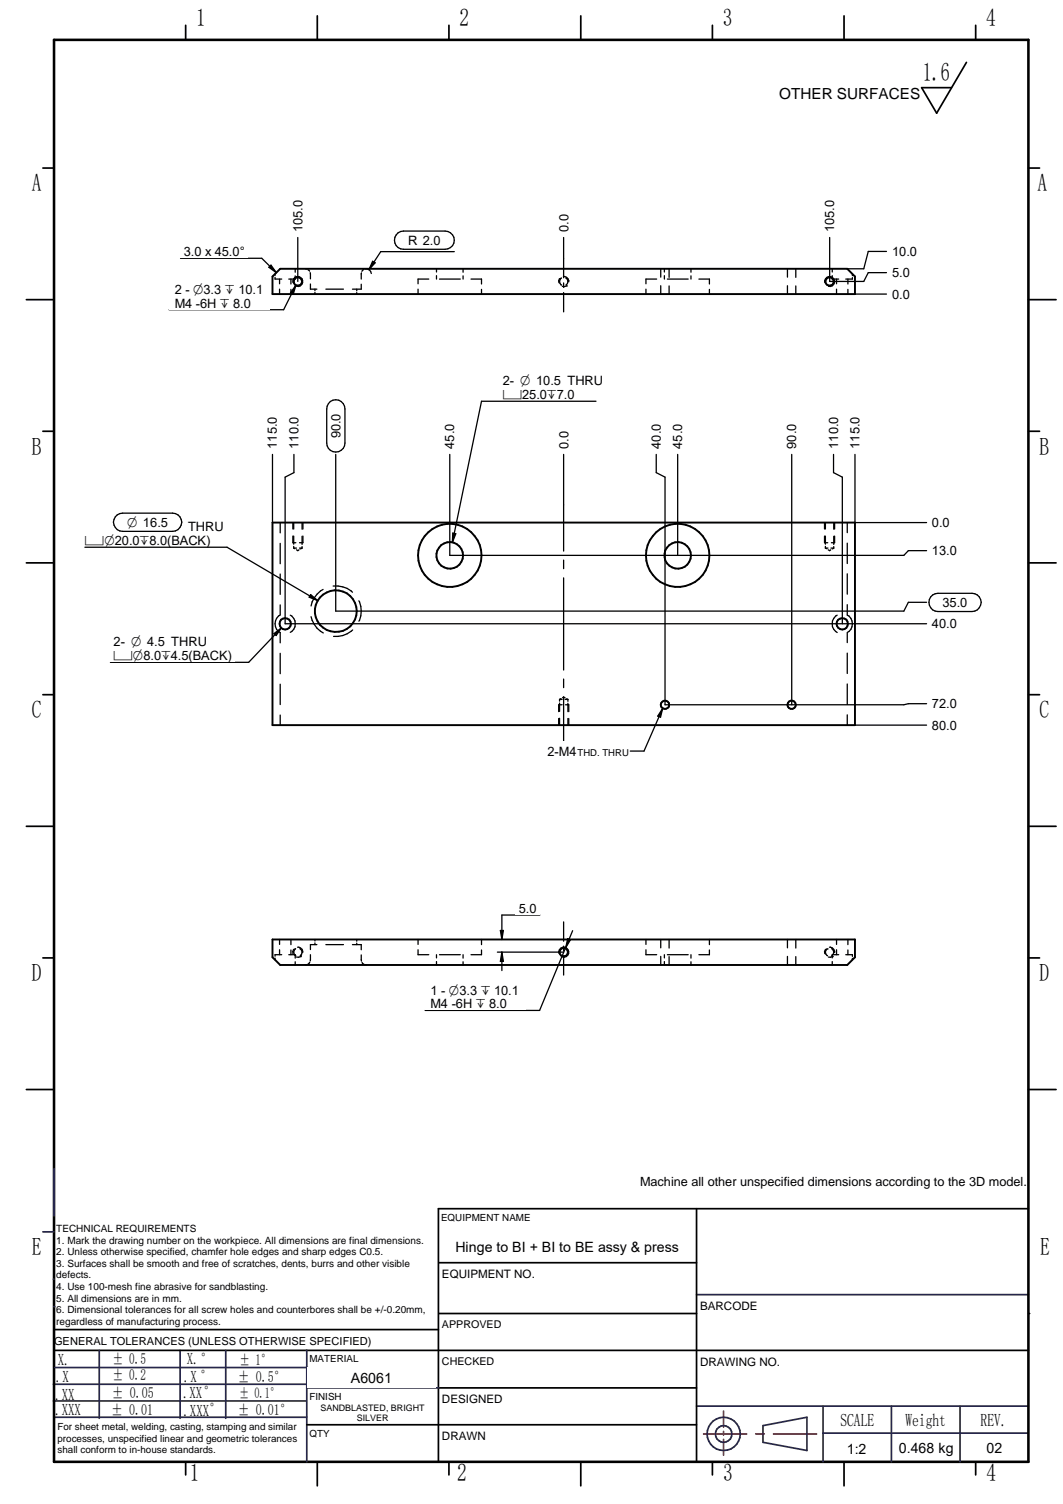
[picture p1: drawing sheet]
<svg xmlns="http://www.w3.org/2000/svg" width="210mm" height="297mm" viewBox="0 0 210 297" stroke-linecap="round" stroke-linejoin="round" font-family="sans-serif">
<g fill="none" stroke="#26264c" stroke-width=".34">
<path d="M8.5 243.3h2.2M10.5 252.6h.2M137.5 255.7h65.6M10.5 276.7h50M10.5 273.4h50M10.8 279.9h49.8M10.8 270.1h50M35.6 266.7v13.4M60.6 266.7v22M60.7 274.1h26M137.5 277.7h65.6M162.5 277.7v11"/>
<path d="M176 277.7v11M189.6 277.7v11M150.7 281.6l8.6-1.7v6.6l-8.6-1.6zM162.5 283h40.5"/>
</g>
<g fill="none" stroke="#000" stroke-width=".34">
<path d="M36.7 5v2.9M88.6 5v2.9M140.7 5v2.9M192.7 5v2.9M8.5 33.2h2.2M203.1 33.2h2.2M5.2 59.2h5.5M203.1 59.2h5.4M8.5 85.2h2.2M203.1 85.2h2.2M5.2 111.2h5.5M203.1 111.2h5.4"/>
<path d="M8.5 137.2h2.2M203.1 137.2h2.2M5.2 163.2h5.5M203.1 163.2h5.4M8.5 189.2h2.2M203.1 189.2h2.2M5.2 215.2h5.5M203.1 215.2h5.4M86.6 238.7v50M10.7 266.7h192.4M10.7 262.6h75.9M86.7 274.1h50.8"/>
<path d="M36.7 288.7v2.6M62.7 288.7v4.8M88.6 288.7v2.6M114.7 288.7v4.8M140.7 288.7v2.6M166.7 288.7v4.8M192.7 288.7v2.6"/>
</g>
<path d="M10.7 7.9h192.4v280.8h-192.4z" fill="none" stroke="#000" stroke-width=".51"/>
<path d="M142.9 278.7v3.2M138.9 283.2h8.5M142.9 282.7v.7M142.9 284.3v3.1M149.2 283.2h1.7M152.7 283.2h8.5" fill="none" stroke="#f00" stroke-width=".34"/>
<circle cx="10.6" cy="258.1" r=".17" fill="#26264c"/>
<g fill="none" stroke="#26264c" stroke-width=".34">
<path d="M10.7 230.8v9.4M19.6 266.7v13.4M44.6 266.7v13.4M60.5 266.7h.1"/>
<circle cx="142.9" cy="283.2" r="3.3"/>
<circle cx="142.9" cy="283.2" r="1.63"/>
</g>
<path d="M190.8 12.3l-5.8 10.1-3-5.1h5.9M86.6 238.7h116.5M86.7 259.4h50.8M86.7 249.4h50.8M86.6 281.4h50.9" fill="none" stroke="#000" stroke-width=".34"/>
<circle cx="203.1" cy="259.4" r=".17" fill="#000"/>
<g fill="#fff">
<path d="M137.9 271.4h64.4v6.1h-64.4z"/>
<path d="M189.9 283.9h13v4h-13z"/>
<path d="M86.9 254.9h50.2v4h-50.2z"/>
<path d="M60.7 270h25.3v4h-25.3z"/>
<path d="M87 244.3h50v4h-50z"/>
<path d="M60.8 277.1h25.2v4h-25.2z"/>
<path d="M176.4 284.1h13v4h-13z"/>
<path d="M162.7 284.1h13v4h-13z"/>
<path d="M137.9 260.4h64.5v6h-64.5z"/>
</g>
<path d="M62.7 3.1v4.8M114.7 3.1v4.8M166.7 3.1v4.8M137.5 238.7v50M60.6 281.4h26" fill="none" stroke="#000" stroke-width=".34"/>
<path d="M101.6 283.2h25.3v4h-25.3z" fill="#fff"/>
<g fill="none" stroke="#000" stroke-width=".38">
<path d="M53.8 54.6l1.5-1.5h112l1.5 1.5v3.5h-115zM53.8 103.2h115v40h-115zM53.8 185.5h115v3.6l-1.5 1.5h-112l-1.5-1.5z"/>
<circle cx="58.8" cy="55.6" r=".83"/>
<circle cx="163.8" cy="55.6" r=".82"/>
<circle cx="88.8" cy="109.7" r="2.63"/>
<circle cx="88.8" cy="109.7" r="6.2"/>
<circle cx="133.8" cy="109.7" r="2.62"/>
<circle cx="133.8" cy="109.7" r="6.2"/>
<circle cx="56.3" cy="123.2" r="1.14"/>
<circle cx="66.3" cy="120.7" r="4.1"/>
<circle cx="131.3" cy="139.2" r=".81"/>
<circle cx="156.3" cy="139.2" r=".83"/>
<circle cx="166.3" cy="123.2" r="1.13"/>
<circle cx="111.3" cy="188" r=".83"/>
</g>
<g fill="none" stroke="#000" stroke-width=".25">
<path d="M54.3 54.1v.3M54.3 54.8v.3h1.3M55.2 55.1v.9M55.2 57.1v1M57.4 55.1v1M57.4 57.2v.9M58.3 53.1v.7M58.3 54.5v.6h-1.3M60.3 53.1h.2M60.8 53.3l.3 .3M61.3 53.8v1.3M61.3 56.1v1h1.3"/>
<path d="M62.2 57.1v.3M62.2 57.7v.4M64.3 57.1h3.5M70.4 57.1v.3M70.4 57.8v.3M71.3 56.1v1h-1.7M71.4 53.9l-.1 1.2M71.8 53.3l-.3 .3M72.3 53.1h-.2M82.5 57.1v1M84.7 55.1h-2.2v.9M86.2 53.1v.6"/>
<path d="M86.2 54.4v.7M86.8 55.1h4.1M91.4 53.1v.7M91.4 54.5v.6M93 55.1h2.1v1M95.1 57.2v.9M110.4 55.1v.7M110.5 55h.1M110.9 54.9a.81 .81 0 0 0 0 1.4M111.3 54.6a.98 .98 0 0 1 1 1.1M111.7 54.9a.77 .77 0 0 1 .1 1.4M111.8 56.5h.1"/>
<path d="M111.8 56.5l-.8 .1M127.6 57.1v1M129.7 55.1h-2.1v.9M130.5 53.1v1.6M130.5 56.4v1.7M131.2 53.1v.6M131.2 54.4v.7M131.8 55.1h4.1M132.1 53.1v1.7M132.1 56.5v1.6M136.4 53.1v.7M136.4 54.5v.6"/>
<path d="M138 55.1h2.1v1M140.1 57.2v.9M155.5 53.1v1.6M155.5 56.4v1.7M157.1 53.1v1.7M157.1 56.5v1.6M164.3 53.1v.6M164.3 54.4v.7h1.3M165.2 55.1v.9M165.2 57.1v1M167.4 55.1v1M167.4 57.1v1"/>
<path d="M168.3 54.1v.3M168.3 54.8v.3h-1.3M111.3 89.7v19.1M55.3 103.2v2M55.3 107.3v4M55.3 113.4v4M55.3 119.5v2M57.8 103.2v1.3M57.8 105.9v1.3h.6M58 108.2h.5M58 103.2v1.3M58 105.9v1.6"/>
<path d="M58 107.9v.3M58 108.2l.2 .2M59.1 108.6l-.3 .2-.3-.2M59.1 108.2h.5M59.6 103.2v1.3M59.6 105.9v1.6M59.6 107.9v.3M59.6 108.2l-.2 .2M59.8 103.2v1.3M59.8 105.9v1.3h-.7M63.8 116.4a4.8 4.8 0 0 0-2.4 3.3M65.8 115.7a4.9 4.9 0 0 1 3.8 1.3"/>
<path d="M70.9 118.7a4.6 4.6 0 0 1 0 4M111.3 110.6v1.7M111.3 114.1v18.2M162.8 105.9v1.3h.6M162.8 103.2v1.3M163 108.2h.5M163 103.2v1.3M163 105.9v1.6M163 107.9v.3M163 108.2l.2 .2M164 108.6l-.2 .2-.3-.2M164.1 108.2h.5"/>
<path d="M164.6 108.2l-.2 .2M164.6 103.2v1.3M164.6 105.9v1.6M164.6 107.9v.3M164.8 103.2v1.3M164.8 105.9v1.3h-.6M167.3 103.2v2M167.3 107.3v4M167.3 113.3v4M167.3 119.4v2.1M55.3 121.5a1.98 1.98 0 0 0 0 3.4v2.1M55.3 129v4.1"/>
<path d="M55.3 135.1v4M57.3 121.5a1.96 1.96 0 0 1 0 3.4M61.4 121.8a5 5 0 0 0 2.4 3.2M69.6 124.4a4.9 4.9 0 0 1-3.7 1.3M110.5 138.1h.5M110.5 138.1v.4M110.5 138.9v1.6M110.8 138l-.3 .1M111 139.2h-.7v1.3M111.1 137.8l.2-.1 .3 .1M111.3 134.1v1.7M111.3 137.6v9.1"/>
<path d="M111.6 138.1h.5M111.7 139.2h.6v1.3M111.9 138l.2 .1M112.1 138.1v.4M112.1 138.9v1.6M165.3 121.5a2 2 0 0 0 0 3.4M167.3 124.9v2M167.3 129v4M167.3 135.1v4M167.3 121.5a1.94 1.94 0 0 1 0 3.4M55.3 141.2v2M110.3 141.9v1.3"/>
<path d="M110.5 141.9v1.3M112.1 141.9v1.3M112.3 141.9v1.3M167.3 141.2v2M54.3 189.2v.4M55.2 185.5v1M55.2 187.6v1M55.6 188.6h-1.3v.2M57 188.6h1.3v.6M57.4 185.5v1.1M57.4 187.6v1M58 187.5l-.2 .8"/>
<path d="M58 187.5h.1M58.3 189.9v.7M58.4 187.4a.81 .81 0 0 0 0 1.4M58.8 187.1a.98 .98 0 0 1 1 1M59.2 187.4a.79 .79 0 0 1 .1 1.3M59.3 188.7h.1M59.3 188.9l-.8 .1M59.3 188.9h.1M60.6 190.5l-.3 .1M61.2 190l-.4 .4M61.3 188.6v1.2M62.2 185.5v.3"/>
<path d="M62.2 186.2v.4M62.6 186.6h-1.3v.9M64.3 186.6h3.5M69.6 186.6h1.7v1M70.4 185.5v.4M70.4 186.3v.3M71.3 188.6l.1 1.2M71.5 190.1l.3 .3M72.1 190.5l.2 .1M82.5 187.6v1h2.2M82.5 185.5v1M86.2 188.6v.6"/>
<path d="M86.2 189.9v.7M86.8 188.6h4.1M91.4 188.6v.6M91.4 189.9v.7M95.1 187.6v1h-2.1M95.1 185.5v1.1M127.6 187.6v1h2.1M127.6 185.5v1M130.5 185.5v1.7M130.5 188.9v1.7M131.2 188.6v.6M131.2 189.9v.7"/>
<path d="M131.8 188.6h4.1M132.1 185.5v1.7M132.1 188.9v1.7M136.4 188.6v.6M136.4 189.9v.7M140.1 187.6v1h-2.1M140.1 185.5v1.1M155.5 185.5v1.7M155.5 188.9v1.7M157.1 185.5v1.7M157.1 188.9v1.7M163 187.5l-.2 .4 .1 .4"/>
<path d="M163 187.5h.1M163.3 187.4a.8 .8 0 0 0 .1 1.4M163.3 187.4h.1M163.8 187.1a.98 .98 0 0 1 1 1M164.2 187.4a.81 .81 0 0 1 .1 1.4M164.3 189.9v.7M164.3 188.9h.1M164.3 188.9l-.7 .1M165.2 185.5v1M165.2 187.6v1M165.6 188.6h-1.3v.6M167 188.6h1.3v.3"/>
<path d="M167.4 185.5v1.1M167.4 187.6v1M168.3 189.3v.3"/>
</g>
<path d="M57.8 55.8a.99 .99 0 0 1 .9-1.2 .99 .99 0 0 1 1.1 1.1 .99 .99 0 0 1-1.3 .9M162.9 55.8a.99 .99 0 0 1 .8-1.2 .99 .99 0 0 1 1.1 1.1 .99 .99 0 0 1-1.2 .9M110.4 188.3a1 1 0 0 1 .8-1.2 1 1 0 0 1 1.1 1.1 1 1 0 0 1-1.3 .8" fill="none" stroke="#000" stroke-width=".21"/>
<path d="M110.1 84.5h2.4v4.8h-2.4z" fill="#fff"/>
<path d="M88.8 89.7v20" fill="none" stroke="#000" stroke-width=".25"/>
<path d="M87.6 83.1h2.4v6.2h-2.4z" fill="#fff"/>
<path d="M133.8 89.7v20" fill="none" stroke="#000" stroke-width=".25"/>
<path d="M132.6 83.1h2.4v6.2h-2.4z" fill="#fff"/>
<path d="M131.3 94.2v45" fill="none" stroke="#000" stroke-width=".25"/>
<path d="M128.4 83.1h2.4v6.2h-2.4z" fill="#fff"/>
<path d="M129.6 89.7v3.6l1.7 .9M156.3 89.7v49.5" fill="none" stroke="#000" stroke-width=".25"/>
<path d="M155.1 83.1h2.4v6.2h-2.4z" fill="#fff"/>
<path d="M166.3 94.2v29" fill="none" stroke="#000" stroke-width=".25"/>
<path d="M163.4 81.7h2.4v7.6h-2.4z" fill="#fff"/>
<path d="M66.3 89.7v31M164.6 89.7v3.6l1.7 .9" fill="none" stroke="#000" stroke-width=".25"/>
<path d="M64.5 79h3.6v10.3h-3.6z" fill="#fff"/>
<path d="M65.2 79.3a1.81 1.81 0 0 1 1.9-.2 1.81 1.81 0 0 1 1 1.7v6.7a1.8 1.8 0 0 1-1.8 1.8 1.8 1.8 0 0 1-1.8-1.8v-6.7l.1-.6zM56.3 94.2v29" fill="none" stroke="#000" stroke-width=".25"/>
<path d="M56.8 81.7h2.5v7.6h-2.5z" fill="#fff"/>
<path d="M53.8 89.7v13.5M58 89.7v3.6l-1.7 .9" fill="none" stroke="#000" stroke-width=".25"/>
<path d="M52.6 81.7h2.4v7.6h-2.4z" fill="#fff"/>
<path d="M168.8 89.7v13.5" fill="none" stroke="#000" stroke-width=".25"/>
<path d="M167.6 81.7h2.5v7.6h-2.5z" fill="#fff"/>
<path d="M168.8 103.2h14.2" fill="none" stroke="#000" stroke-width=".25"/>
<path d="M183.4 102h4.8v2.4h-4.8z" fill="#fff"/>
<path d="M88.8 109.7h89.7" fill="none" stroke="#000" stroke-width=".25"/>
<path d="M183.4 107.5h6.2v2.4h-6.2z" fill="#fff"/>
<path d="M183 108.8h-3.6l-.9 .9M66.3 120.7h112.2" fill="none" stroke="#000" stroke-width=".25"/>
<path d="M183.4 117.2h10.4v3.6h-10.4z" fill="#fff"/>
<path d="M183 119h-3.6l-.9 1.7M183.8 117.9l.4-.4 1-.3h6.7a1.8 1.8 0 0 1 1.9 1.8 1.8 1.8 0 0 1-1.9 1.8h-6.7a1.82 1.82 0 0 1-1.4-2.9zM56.3 123.2h126.7" fill="none" stroke="#000" stroke-width=".25"/>
<path d="M183.4 122h6.2v2.4h-6.2z" fill="#fff"/>
<path d="M131.3 139.2h47.2" fill="none" stroke="#000" stroke-width=".25"/>
<path d="M183.4 137.8h6.2v2.4h-6.2z" fill="#fff"/>
<path d="M183 139h-3.6l-.9 .2" fill="none" stroke="#000" stroke-width=".25"/>
<path d="M107.5 146.5h17v3.6h-17z" fill="#fff"/>
<path d="M21.8 130.8h27.3M130.9 139.9l-.5 1.7-.5-.2zM130.9 139.9l-3.7 8.4h-2.7" fill="none" stroke="#000" stroke-width=".25"/>
<path d="M130.9 139.9l-.5 1.7-.5-.2z" fill="#000"/>
<path d="M21.8 125.6h24.6v5.1h-24.6z" fill="#fff"/>
<path d="M16.8 108.1h28M54.1 125.1l1.4-1.1-1 1.5zM55.5 124l-6.4 6.8" fill="none" stroke="#000" stroke-width=".25"/>
<path d="M54.1 125.1l1.4-1.1-1 1.5z" fill="#000"/>
<path d="M16.8 101.3h25.4v6.4h-25.4z" fill="#fff"/>
<path d="M95.1 79.2h22.6M22.8 102.1l.9-.7 .5-.1h9.9a1.8 1.8 0 0 1 1.8 1.8 1.8 1.8 0 0 1-1.8 1.8h-9.9a1.82 1.82 0 0 1-1.4-2.8zM44.8 108.1l17.9 10.5M61.3 117.4l1.4 1.2-1.7-.7z" fill="none" stroke="#000" stroke-width=".25"/>
<path d="M61.3 117.4l1.4 1.2-1.7-.7z" fill="#000"/>
<path d="M98.6 74h19.1v5.1h-19.1z" fill="#fff"/>
<path d="M95.1 79.2l-5.8 27.9M89.4 105.3l.6 .1-.7 1.7zM168.8 143.2h14.2" fill="none" stroke="#000" stroke-width=".25"/>
<path d="M89.4 105.3l.6 .1-.7 1.7z" fill="#000"/>
<path d="M183.4 142h6.2v2.4h-6.2z" fill="#fff"/>
<path d="M111.3 46.9v8M111.3 55.9v.9M111.3 57.8v3.8" fill="none" stroke="#000" stroke-width=".25"/>
<path d="M110.1 41.7h2.4v4.8h-2.4z" fill="#fff"/>
<path d="M58.8 46.9v8.7" fill="none" stroke="#000" stroke-width=".25"/>
<path d="M57.6 38.9h2.4v7.6h-2.4z" fill="#fff"/>
<path d="M163.8 46.9v8.7" fill="none" stroke="#000" stroke-width=".25"/>
<path d="M162.6 38.9h2.4v7.6h-2.4z" fill="#fff"/>
<path d="M168.8 58.1h6.2" fill="none" stroke="#000" stroke-width=".25"/>
<path d="M175.5 56.9h4.8v2.4h-4.8z" fill="#fff"/>
<path d="M163.8 55.6h6.8" fill="none" stroke="#000" stroke-width=".25"/>
<path d="M175.5 52.7h4.8v2.4h-4.8z" fill="#fff"/>
<path d="M167.3 53.1h3.3M175 53.8h-3.5l-.9 1.8" fill="none" stroke="#000" stroke-width=".25"/>
<path d="M175.5 48.4h6.2v2.4h-6.2z" fill="#fff"/>
<path d="M175 49.7h-3.5l-.9 3.4M33.4 61.2h22.6" fill="none" stroke="#000" stroke-width=".25"/>
<path d="M33.4 55.9h19.9v5.1h-19.9z" fill="#fff"/>
<path d="M35.6 51h16.1M58.4 56.3l-.5 1.8-.5-.3zM58.4 56.3l-2.4 4.9" fill="none" stroke="#000" stroke-width=".25"/>
<path d="M58.4 56.3l-.5 1.8-.5-.3z" fill="#000"/>
<path d="M35.6 48.4h13.4v2.4h-13.4z" fill="#fff"/>
<path d="M51.7 51l2.9 2.8M53.5 52.4l1.1 1.4-1.5-1zM98.2 188h13.1M99.1 180.7h7.5" fill="none" stroke="#000" stroke-width=".25"/>
<path d="M53.5 52.4l1.1 1.4-1.5-1z" fill="#000"/>
<path d="M101.8 178.1h4.8v2.5h-4.8z" fill="#fff"/>
<path d="M83.9 199.6h22.7M98.8 183.8h.6l-.3 1.7zM99.1 188l.3 1.9h-.6zM99.1 180.7v4.8M99.1 188v3.7M111.3 182.1v3.8M111.3 186.9v.9M111.3 188.8v3.8" fill="none" stroke="#000" stroke-width=".25"/>
<path d="M99.1 188l.3 1.9h-.6zM98.8 183.8h.6l-.3 1.7z" fill="#000"/>
<path d="M83.9 194.3h19.9v5.1h-19.9z" fill="#fff"/>
<path d="M72.3 53.1a1.01 1.01 0 0 1 1 .9M75.2 49.7h14.5M112.1 185.4l.5 .2-.9 1.6zM113.1 183.8l-6.5 15.8" fill="none" stroke="#000" stroke-width=".25"/>
<path d="M112.1 185.4l.5 .2-.9 1.6z" fill="#000"/>
<path d="M77.9 45.6h11.8v3.6h-11.8z" fill="#fff"/>
<path d="M73.6 51.6l.5 .3-1.2 1.4zM75.2 49.7l-2.3 3.6M78.6 46l1.1-.4h8.2a1.8 1.8 0 0 1 1.8 1.8 1.8 1.8 0 0 1-1.8 1.8h-8.2a1.81 1.81 0 0 1-1.7-1.2 1.81 1.81 0 0 1 .6-2z" fill="none" stroke="#000" stroke-width=".25"/>
<path d="M73.6 51.6l.5 .3-1.2 1.4z" fill="#000"/>
<text font-size="5.1" x="182.2" y="16">1.6</text>
<g font-size="4.9">
<text x="38.7" y="5.2">1</text>
<text x="90.8" y="5.2">2</text>
<text x="142.7" y="5.2">3</text>
<text x="194.7" y="5.2">4</text>
<text x="6.3" y="37.8">A</text>
<text x="204.9" y="37.8">A</text>
<text x="6.3" y="89.8">B</text>
<text x="205.2" y="89.8">B</text>
<text x="6.3" y="141.8">C</text>
<text x="205.2" y="141.8">C</text>
<text x="6.3" y="193.8">D</text>
<text x="205.2" y="193.8">D</text>
<text x="6.3" y="247.9">E</text>
<text x="205.4" y="247.9">E</text>
<text x="37.5" y="292.5">1</text>
<text x="90.3" y="292.5">2</text>
<text x="142.8" y="292.5">3</text>
<text x="194.8" y="292.5">4</text>
</g>
<g font-size="3.6">
<text x="165.9" y="281.6">SCALE</text>
<text x="178.8" y="281.6">Weight</text>
<text x="193.6" y="281.6">REV.</text>
</g>
<g font-size="3.3">
<text x="11.4" y="269.7">X.</text>
<text x="36.9" y="269.4">X.°</text>
<text x="11" y="272.9">.X</text>
<text x="36.3" y="273">.X °</text>
<text x="10.9" y="276.4">.XX</text>
<text x="10.9" y="279.5">.XXX</text>
<text x="36.2" y="276">.XX°</text>
<text x="36.2" y="279.7">.XXX°</text>
</g>
<g font-size="3">
<text x="153.9" y="19.6">OTHER SURFACES</text>
<text x="22.2" y="269.3">± 0.5</text>
<text x="47.3" y="269.5">± 1°</text>
<text x="22.2" y="272.5">± 0.2</text>
<text x="47" y="273">± 0.5°</text>
<text x="22" y="279.4">± 0.01</text>
<text x="22.1" y="276.2">± 0.05</text>
<text x="46.9" y="279.4">± 0.01°</text>
</g>
<text font-size="2.9" x="47.2" y="276.2">± 0.1°</text>
<g font-size="2.8">
<text x="99.3" y="78.8">c25.0`7.0</text>
<text x="16.8" y="107.7">cO20.0`8.0(BACK)</text>
<text x="25.1" y="104.1">O 16.5</text>
<text x="22.4" y="130.4">cO8.0`4.5(BACK)</text>
<text x="90" y="247.4">Hinge to BI + BI to BE assy &amp; press</text>
<text x="69.3" y="273">A6061</text>
<text x="167.2" y="287.1">1:2</text>
<text x="177.5" y="287.1">0.468 kg</text>
<text x="194.8" y="286.9">02</text>
</g>
<g font-size="2.5">
<text x="59.7" y="45.8" transform="rotate(-90 59.7 45.8)">105.0</text>
<text x="112.2" y="45.8" transform="rotate(-90 112.2 45.8)">0.0</text>
<text x="164.7" y="45.8" transform="rotate(-90 164.7 45.8)">105.0</text>
<text x="36.3" y="50.5">3.0 x 45.0°</text>
<text x="80.6" y="48.3">R 2.0</text>
<text x="176.1" y="50.5">10.0</text>
<text x="34.5" y="58">2 - O3.3 ` 10.1</text>
<text x="176.1" y="59">0.0</text>
<text x="176.1" y="54.8">5.0</text>
<text x="34.5" y="60.7">M4 -6H ` 8.0</text>
<text x="99.3" y="76.1">2- O 10.5 THRU</text>
<text x="54.7" y="88.6" transform="rotate(-90 54.7 88.6)">115.0</text>
<text x="58.9" y="88.6" transform="rotate(-90 58.9 88.6)">110.0</text>
<text x="67.2" y="86.6" transform="rotate(-90 67.2 86.6)">90.0</text>
<text x="89.7" y="88.6" transform="rotate(-90 89.7 88.6)">45.0</text>
<text x="112.2" y="88.6" transform="rotate(-90 112.2 88.6)">0.0</text>
<text x="130.5" y="88.6" transform="rotate(-90 130.5 88.6)">40.0</text>
<text x="134.7" y="88.6" transform="rotate(-90 134.7 88.6)">45.0</text>
<text x="157.2" y="88.6" transform="rotate(-90 157.2 88.6)">90.0</text>
<text x="165.5" y="88.6" transform="rotate(-90 165.5 88.6)">110.0</text>
<text x="169.7" y="88.6" transform="rotate(-90 169.7 88.6)">115.0</text>
<text x="37.1" y="104.9">THRU</text>
<text x="184" y="104.1">0.0</text>
<text x="184" y="109.6">13.0</text>
<text x="186.1" y="119.9">35.0</text>
<text x="184" y="124.1">40.0</text>
<text x="22.4" y="127.7">2- O 4.5 THRU</text>
<text x="184" y="139.9">72.0</text>
<text x="108.1" y="149.2">2-M4</text>
<text x="184" y="144.1">80.0</text>
<text x="102.4" y="180.3">5.0</text>
<text x="85" y="196.4">1 - O3.3 ` 10.1</text>
<text x="85" y="199.1">M4 -6H ` 8.0</text>
<text x="126.4" y="234.2">Machine all other unspecified dimensions according to the 3D model.</text>
</g>
<g font-size="2.3">
<text x="87.3" y="252.4">EQUIPMENT NO.</text>
<text x="138.2" y="258.7">BARCODE</text>
<text x="138.2" y="269.7">DRAWING NO.</text>
<text x="87.3" y="277.1">DESIGNED</text>
<text x="87.3" y="284.4">DRAWN</text>
</g>
<text font-size="2.2" x="10.7" y="265.6">GENERAL TOLERANCES (UNLESS OTHERWISE SPECIFIED)</text>
<g font-size="2.1">
<text x="87.3" y="262.3">APPROVED</text>
<text x="87.3" y="269.5">CHECKED</text>
</g>
<g font-size="2">
<text x="11.1" y="243.3">TECHNICAL REQUIREMENTS</text>
<text x="11.1" y="245.6">1. Mark the drawing number on the workpiece. All dimensions are final dimensions.</text>
<text x="11.1" y="247.9">2. Unless otherwise specified, chamfer hole edges and sharp edges C0.5.</text>
<text x="11.1" y="250.2">3. Surfaces shall be smooth and free of scratches, dents, burrs and other visible</text>
<text x="11.1" y="252.5">defects.</text>
<text x="11.1" y="254.8">4. Use 100-mesh fine abrasive for sandblasting.</text>
<text x="11.1" y="257.1">5. All dimensions are in mm.</text>
<text x="11.1" y="259.4">6. Dimensional tolerances for all screw holes and counterbores shall be +/-0.20mm,</text>
<text x="11.1" y="261.6">regardless of manufacturing process.</text>
</g>
<g font-size="1.9">
<text x="114.1" y="149.2">THD. THRU</text>
<text x="87.1" y="241.1">EQUIPMENT NAME</text>
<text x="61.1" y="269">MATERIAL</text>
<text x="61.1" y="276.4">FINISH</text>
<text x="11.4" y="282.5">For sheet metal, welding, casting, stamping and similar</text>
<text x="11.4" y="284.7">processes, unspecified linear and geometric tolerances</text>
<text x="11.4" y="287">shall conform to in-house standards.</text>
<text x="61.1" y="283.7">QTY</text>
</g>
<g font-size="1.8">
<text x="63.3" y="278.6">SANDBLASTED, BRIGHT</text>
<text x="70.4" y="280.7">SILVER</text>
</g>
</svg>
